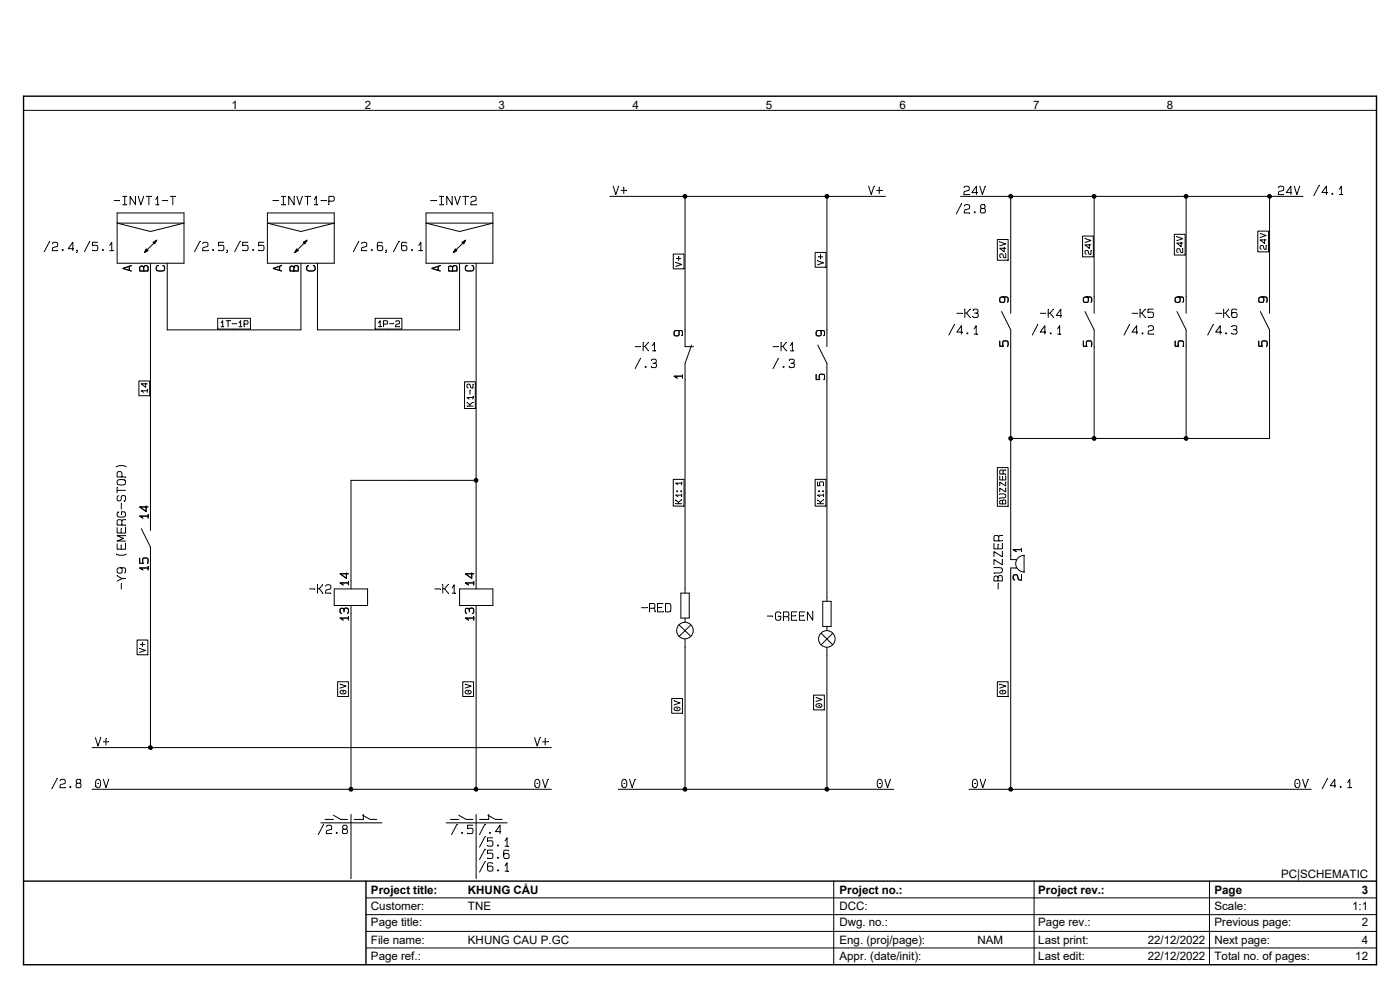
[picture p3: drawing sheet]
<svg xmlns="http://www.w3.org/2000/svg" width="297mm" height="210mm" viewBox="0 0 297 210" stroke-linecap="round" stroke-linejoin="round" font-family="sans-serif">
<path d="M5 20.4h287v184.2h-287zM5 186.9h287M77.6 186.9v17.7" fill="none" stroke="#000" stroke-width=".3"/>
<g fill="none" stroke="#000" stroke-width=".21">
<path d="M5.2 23.4h286.8M130.1 39.5l.5 1.8 .6-1.8M132.3 39.7v1.4M184.3 39.5l.5 1.8 .6-1.8M186.5 39.7v1.4M204.5 39.8a.56 .56 0 0 1 .9-.3 .56 .56 0 0 1 0 .9l-.8 .2-.1 .7h1.1M207.9 39.5l.5 1.8 .6-1.8M271.2 39.8a.56 .56 0 0 1 .9-.3 .56 .56 0 0 1 0 .9l-.7 .2-.2 .7h1.1M274.6 39.5l.5 1.8 .6-1.8M279.9 39.3l-1.2 2.2M10.5 51.2l-1.1 2.2M11.1 51.7a.56 .56 0 0 1 .9-.3 .56 .56 0 0 1 0 .9l-.7 .2-.2 .7h1.1"/>
<path d="M15.6 52.7h-1.1l1-1.3v1.8M16.4 53.1l-.1 .5M19 51.2l-1.1 2.2M20.7 51.4h-1.1v.8l.8-.2 .3 .2v.2l-.1 .7-1-.1M23.3 52.1l.4-.7v1.8M23.3 53.2h.7M24.2 42.5h1.2M24.8 45.2h14.2v10.6h-14.2zM24.8 47.3h14.2l-7.1 1.8zM26 41.7h.9M26 43.4h.9M26.5 41.7v1.7"/>
<path d="M27.4 56.5v.9M27.9 56.3l-1.8 .6 1.8 .6M28.7 41.7v1.7l-1.1-1.7v1.7M29.3 41.7l.6 1.7 .6-1.7M30.5 56.8a.47 .47 0 0 1 .4-.5 .47 .47 0 0 1 .5 .5v.7h-1.8l.1-.9 .3-.2 .4 .2 .1 .9M31 41.7h1.2M31.6 41.7v1.7M31.9 55.8v56.7M33 42.3l.4-.6v1.7M33 43.4h.7M33.2 51.1l-2.5 2.4M33.5 56.3a.59 .59 0 0 0-.4 .8 .59 .59 0 0 0 .7 .4h.4a.59 .59 0 0 0 .7-.4 .59 .59 0 0 0-.4-.8"/>
<path d="M34.4 42.5h1.2M35.5 55.8v14.2h28.3v-14.2M36.1 41.7h1.2M36.7 41.7v1.7M42.4 51.2l-1.1 2.2M43 51.7a.56 .56 0 0 1 .9-.3 .56 .56 0 0 1 0 .9l-.8 .2-.1 .7h1.1M47.5 51.4h-1.1v.8l.8-.2 .3 .2v.2l-.2 .7-.9-.1M48.3 53.1l-.2 .5M50.9 51.2l-1.1 2.2M52.6 51.4h-1.1v.8l.8-.2 .3 .2v.2l-.1 .7-1-.1M56 51.4h-1.1v.8l.8-.2 .3 .2v.2l-.2 .7-.9-.1M56.7 45.2h14.2v10.6h-14.2z"/>
<path d="M56.7 47.3h14.2l-7.1 1.8zM57.9 42.5h1.1M59.3 56.5v.9M59.7 41.7h.8M59.7 43.4h.8M59.7 56.3l-1.7 .6 1.7 .6M60.1 41.7v1.7M62.4 56.8a.47 .47 0 0 1 .4-.5 .47 .47 0 0 1 .5 .5v.7h-1.8l.1-.9 .2-.2 .5 .2 .1 .9M62.4 41.7v1.7l-1.1-1.7v1.7M63 41.7l.5 1.7 .6-1.7M64.7 41.7h1.1M65.1 51.1l-2.5 2.4"/>
<path d="M65.2 41.7v1.7M65.4 56.3a.59 .59 0 0 0-.3 .8 .59 .59 0 0 0 .6 .4h.5a.59 .59 0 0 0 .6-.4 .59 .59 0 0 0-.3-.8M66.7 42.3l.4-.6v1.7M66.7 43.4h.7M67.4 55.8v14.2h30.1v-14.2M68.1 42.5h1.1M69.8 42.7h.8l.3-.2v-.7l-.3-.1h-.8v1.7M76.1 51.2l-1.1 2.2M76.7 51.7a.56 .56 0 0 1 .9-.3 .56 .56 0 0 1 0 .9l-.8 .2-.1 .7h1.1M81.2 51.6l-.3-.2-.8 .2a1.79 1.79 0 0 0 .1 1.5h.8l.2-.6-.3-.4-.7 .1-.1 .3M82 53.1l-.2 .5M84.6 51.2l-1.1 2.2"/>
<path d="M86.3 51.6l-.3-.2-.8 .2a1.79 1.79 0 0 0 .1 1.5h.8l.2-.3v-.5l-.8-.2-.2 .1-.1 .3M88.9 52.1l.4-.7v1.8M88.9 53.2h.6M90.4 45.2h14.2v10.6h-14.2zM90.4 47.3h14.2l-7.1 1.8zM91.4 42.5h1.1M93 56.5v.9M93.2 41.7h.9M93.2 43.4h.9M93.4 56.3l-1.8 .6 1.8 .6M93.6 41.7v1.7M95.9 41.7v1.7l-1.1-1.7v1.7"/>
<path d="M96 56.8a.47 .47 0 0 1 .5-.5 .47 .47 0 0 1 .4 .5v.7h-1.7v-.9l.3-.2 .4 .2 .1 .9M96.5 41.7l.5 1.7 .6-1.7M98.2 41.7h1.1M98.7 51.1l-2.5 2.4M98.7 41.7v1.7M99.1 56.3a.59 .59 0 0 0-.4 .8 .59 .59 0 0 0 .7 .4h.4a.59 .59 0 0 0 .7-.4 .59 .59 0 0 0-.4-.8M99.9 42a.56 .56 0 0 1 .9-.3 .56 .56 0 0 1 0 .9l-.8 .2-.1 .6h1.1M101 55.8v69.1M129.4 41.7h58.4M131.8 40.4h1.1M142.8 53.9h2.3v3.1h-2.3zM143.3 55.7l1.3 .4-1.3 .4"/>
<path d="M143.5 54.8h.9M144 54.4v.8M145.3 41.7v31.8h1.8M172.9 53.6h2.3v3.1h-2.3zM173.4 55.3l1.3 .5-1.3 .4M173.6 54.5h.9M174.1 54.1v.8M175.4 41.7v31.8M186 40.4h1.1M203.8 41.7h72.6M204 43.2l-1.1 2.2M204.6 43.7a.56 .56 0 0 1 .9-.3 .56 .56 0 0 1 0 .9l-.8 .2-.1 .7h1.1"/>
<path d="M207.3 40.9h-1.1l.9-1.4v1.8M208.3 44.2l-.3 .2v.6l.3 .2h.4l.3-.2v-.4l-.3-.4M211.6 50.8h2.3v4.4h-2.3zM212.1 51.3l1.3 .4-1.3 .5M213 52.6v.8l-.9-.7h1.3M213.4 53.8v.9l-.5-.1-.1-.6a.42 .42 0 0 0-.7 0 .42 .42 0 0 0 .2 .7M214.4 41.7v24.8M229.7 50.1h2.2v4.4h-2.2zM230.2 50.6l1.2 .4-1.2 .4M231.1 51.9v.8l-.9-.8h1.2M231.4 53.1v.9l-.4-.2-.2-.5a.42 .42 0 0 0-.6 0 .42 .42 0 0 0 .2 .6M232.1 41.7v24.8"/>
<path d="M249.1 49.7h2.3v4.4h-2.3zM249.6 50.2l1.3 .4-1.3 .5M250.6 51.5v.8l-1-.7h1.3M250.9 52.7v.9l-.5-.1-.1-.6a.42 .42 0 0 0-.7 0 .42 .42 0 0 0 .3 .7M251.6 41.7v24.8M266.8 49h2.3v4.4h-2.3zM267.3 49.5l1.3 .5-1.3 .4M268.3 50.8v.8l-1-.7h1.3M268.6 52.1v.8l-.5-.1-.1-.6a.42 .42 0 0 0-.7 0 .42 .42 0 0 0 .3 .7M269.3 41.7v24.8M274 40.9h-1.1l1-1.4v1.8M281.6 40.9h-1.2l1-1.4v1.8"/>
<path d="M284.1 40.2l.5-.7v1.8M284.1 41.3h.7M46.2 67.5h6.9v2.3h-6.9zM46.9 68.5l.3-.5v1.3M46.9 69.3h.6M48 68h.8M48.4 68v1.3M49.2 68.7h.9M50.7 68.5l.4-.5v1.3M50.7 69.3h.6M51.8 68.7h.7v-.6l-.7-.1v1.3M79.6 67.5h5.7v2.3h-5.7z"/>
<path d="M80.3 68.5l.3-.5v1.3M80.3 69.3h.6M81.4 68.7h.7v-.6l-.7-.1v1.3M82.6 68.7h.9M83.9 68.3a.42 .42 0 0 1 .7-.3 .42 .42 0 0 1 0 .7l-.6 .1-.1 .5h.9M134.7 73.5h1.2M135.9 76l-1.2 2.2M136.4 73.5h.4l.8 .9M136.4 72.6v1.8M137.5 72.6l-.7 .9M138.2 76.4l.2-.2 .8 .2v.5l-.7 .1M138.4 73.3l.5-.7v1.8"/>
<path d="M138.4 74.4h.7M138.9 77l.3 .2v.6l-.7 .2-.4-.2M143.7 70.1l.4 .3-.2 .8-.9-.1v-.8a1.64 1.64 0 0 1 1.6-.2l.2 .3-.2 .8M144.8 79.8h-1.8l.7 .4M144.8 79.5v.7M146.7 73.2l-1.4 3.9v48.7M164 73.5h1.1M165.1 76l-1.1 2.2M165.7 73.5h.4l.7 .9M165.7 72.6v1.8M166.8 72.6l-.7 .9M167.4 76.4l.3-.2 .7 .2v.5l-.6 .1"/>
<path d="M167.7 73.3l.4-.7v1.8M167.7 74.4h.7M168.1 77l.4 .2v.6l-.7 .2-.4-.2M173.1 79.4v1.1h.8l-.1-.8 .1-.3h.3l.7 .1-.1 1M173.5 73.2l1.9 3.9v50.5M173.9 70.1l.3 .3-.2 .8-.8-.1v-.8a1.64 1.64 0 0 1 1.6-.2l.1 .3-.1 .8M202.4 68.9l-1.1 2.2M203 66.5h1.1M204.1 70.4h-1.1l1-1.3v1.8M204.7 66.4h.4l.7 1M204.7 65.6v1.8M205.8 65.6l-.7 .8"/>
<path d="M206.4 65.8l.3-.2 .7 .1v.6l-.6 .1M206.7 69.8l.4-.7v1.8M206.7 70.9h.6M207.1 66.4l.4 .2v.6l-.7 .2-.4-.3M212.1 72.3v1.1h.8l-.2-.8 .2-.3h.2l.7 .2-.1 .9M212.5 66.1l1.9 3.9v48.7h1.2M212.8 63l.3 .3-.1 .8-.9-.1v-.8a1.64 1.64 0 0 1 1.6-.2l.2 .3-.2 .8M220.1 68.9l-1.1 2.2M220.7 66.5h1.1M221.8 70.4h-1.1l1-1.3v1.8M222.4 66.4h.4l.7 1M222.4 65.6v1.8"/>
<path d="M223.5 65.6l-.7 .8M224.4 69.8l.4-.7v1.8M224.4 70.9h.6M225.2 66.9h-1.1l.9-1.3v1.8M229.8 72.3v1.1h.8l-.1-.8 .1-.3h.2l.8 .2-.1 .9M230.2 66.1l1.9 3.9v23M230.5 63l.4 .3-.2 .8-.8-.1v-.8a1.64 1.64 0 0 1 1.5-.2l.2 .3-.2 .8M239.6 68.9l-1.1 2.2M240.2 66.5h1.1M241.3 70.4h-1.1l.9-1.3v1.8M241.9 66.4h.3l.8 1M241.9 65.6v1.8"/>
<path d="M243 65.6l-.8 .8M243.6 69.4a.56 .56 0 0 1 .8-.3 .56 .56 0 0 1 .1 .9l-.8 .2-.2 .7h1.2M244.6 65.6h-1.1v.7l.8-.1 .3 .1 .1 .3-.2 .7-1-.1M249.3 72.3v1.1h.8l-.2-.8 .2-.3h.2l.7 .2v.9M249.7 66.1l1.9 3.9v23M250 63l.4 .3-.2 .8-.9-.1v-.8a1.64 1.64 0 0 1 1.6-.2l.2 .3-.2 .8M257.3 68.9l-1.1 2.2M257.9 66.5h1.1M259 70.4h-1.1l1-1.3v1.8M259.6 66.4h.4l.7 1M259.6 65.6v1.8M260.7 65.6l-.7 .8"/>
<path d="M261.3 69.3l.3-.2 .7 .2v.5l-.6 .1M262 69.9l.4 .2v.6l-.7 .2-.4-.2M262.4 65.7l-.3-.1-.8 .1a1.79 1.79 0 0 0 .2 1.6h.8l.1-.7-.3-.3h-.7l-.1 .3M267 72.3v1.1h.8l-.1-.8 .1-.3h.3l.7 .2-.1 .9M267.4 66.1l1.9 3.9v23h-54.9M267.8 63l.3 .3-.2 .8-.8-.1v-.8a1.64 1.64 0 0 1 1.5-.2l.2 .3-.2 .8M24.7 99l.7-.2h.9l.5 .2M29.5 80.8h2.2v3.1h-2.2zM30.9 81.3v.9l-.9-.8h1.2M31.2 82.9h-1.2l.4 .3M31.2 82.7v.5M98.6 81h2.2v5.7h-2.2z"/>
<path d="M99.1 86.1h1.2M99.1 85.3l.6 .6M99.7 82.8v.8M100.3 85.3l-.6 .6v.2M100.3 84.3h-1.2l.4 .4M100.3 81.5v.8l-.4-.1-.2-.6a.42 .42 0 0 0-.6 .1 .42 .42 0 0 0 .2 .6M100.3 84.1v.6M211.6 99.2h2.3v8.2h-2.3zM213.4 99.7h-.4l-.2 .2M24.7 117.5l.7 .3 .9-.1 .5-.2M24.8 115.4v1.1h1.8v-1.1M24.8 111.9v1.2h1.8v-1.2"/>
<path d="M24.8 103.4v1.2M24.8 104h1.8M25 101.8h1.5l.1 .4v.4l-.1 .2-.5 .1-1-.1-.2-.4zM25.2 108.6l-.4 .4 .2 .6h1.5a.64 .64 0 0 0 .1-.8 .64 .64 0 0 0-.8-.3v.6M25.2 105.2l-.3 .1-.1 .7 .2 .2 .4 .1 .3-.3 .1-.7 .3-.2a.4 .4 0 0 1 .5 .4v.6l-.3 .2M25.7 112.2v.9M25.7 115.6v.9M25.7 106.8v1.2M25.9 111.4v-.9l-.2-.2h-.7l-.2 .2v.9h1.8M25.9 101.2v-.9l-.2-.2h-.7l-.2 .2v.9h1.8M26.6 113.6h-1.8l1.4 .6-1.4 .6h1.8M26.6 110.2l-.6 .1-.1 .2"/>
<path d="M29.6 118.4v1.1h.8l-.1-.8 .1-.3h.2l.8 .1-.1 1M30 112.1l1.9 3.9v42.6M31 107.4v1.1l-1.4-1h1.8M31.4 109.5h-1.8l.7 .4M31.4 109.2v.7M101 101.9h-26.5v23M142.8 101.7h2.3v5.7h-2.3zM143.3 106.8h1.3M143.3 106l.6 .6M144.6 106l-.7 .6v.2M144.6 105h-1.3l.5 .4M144.6 102.5h-1.3l.5 .3"/>
<path d="M144.6 102.3v.5M144.6 104.8v.6M172.9 101.7h2.3v5.7h-2.3zM173.4 102.2v.8h.6l-.1-.6 .3-.2 .5 .1-.1 .7M173.4 106.8h1.3M173.4 106l.6 .6M174.7 106l-.7 .6v.2M174.7 105h-1.3l.5 .4M174.7 104.8v.6M210.9 115.3v1.1h1.7v-1.1M211.7 115.5v.9M211.9 114.7v-.8l-.2-.3h-.7l-.1 .3v.8h1.7"/>
<path d="M212.1 104.8h.8a.43 .43 0 0 1 .5 .4 .43 .43 0 0 1-.5 .4h-.8M212.1 101v.8h1.3v-.8M212.6 118.7v1.1l-1.7-1.1v1.1M212.6 117v1.1l-1.7-1.1v1.1M212.6 113.6h-.6l-.1 .3M212.7 106.3a.34 .34 0 0 1 .3-.3 .34 .34 0 0 1 .4 .3v.6h-1.3l.1-.8 .4 .1 .1 .7M212.7 101.1v.7M212.8 100.5v-.7h-.7v.7h1.3M213.4 103.5v.9l-1.3-.9v.8M213.4 102.2v.9l-1.3-.8v.7M216 118.3l.8-.4 .5-.1v3.5a1.76 1.76 0 0 1-1.7-1 1.76 1.76 0 0 1 .4-2zM216.7 116.6h-1.8l.7 .4"/>
<path d="M216.7 116.3v.7M24.8 122.1l1.1 .6M25.6 120.4l.3 .4-.2 .7h-.8v-.9a1.64 1.64 0 0 1 1.6-.1l.1 .3-.1 .7M25.7 123.8v1.2M26.6 122.7h-.7l-1.1 .6M29.1 135.8h2.3v3.1h-2.3zM29.6 137.5l1.3 .5-1.3 .4M29.8 136.7h.9M30.2 136.3v.8M31.4 120.5h-1.8l.7 .4M31.4 120.2v.7M65.7 124.9h1.1"/>
<path d="M67.4 124.9h.3l.8 .9M67.4 124v1.8M68.5 124l-.8 .9M69.1 124.4a.56 .56 0 0 1 .8-.3 .56 .56 0 0 1 .1 .9l-.8 .1-.2 .7h1.2M70.9 124.9h7.1v3.5h-7.1zM73 129.8l-.2-.7h-.5l-.2 .7 .2 .3M73 129.4l.2-.4h.5l.2 .8-.2 .3M73.5 121.5v1.2l-1.4-1h1.8M73.9 123.7h-1.8l.7 .4M73.9 131.1h-1.8l.7 .4M73.9 123.4v.7M73.9 130.9v.6"/>
<path d="M74.5 128.4v39M92.2 124.9h1.2M93.9 124.9h.4l.8 .9M93.9 124v1.8M95 124l-.7 .9M95.9 124.7l.5-.7v1.8M95.9 125.8h.7M97.5 124.9h7.1v3.5h-7.1zM99.6 129.8l-.2-.7h-.5l-.2 .7 .2 .3M99.6 129.4l.1-.4h.6l.2 .8-.2 .3M100.1 121.5v1.2l-1.4-1h1.8M100.5 123.7h-1.8l.7 .4"/>
<path d="M100.5 131.1h-1.8l.7 .4M100.5 123.4v.7M100.5 130.9v.6M101 128.4v39M136.1 128.9h1.1M137.8 129h.8l.3-.1v-.7l-.3-.2h-.8v1.8M138.6 129l.3 .2v.6M139.5 128.9h.9M140.6 128h-1.1v1.8h1.1M141.2 128h.7l.3 .2 .1 .9-.1 .5-.1 .2h-.9zM144.1 132.5l1.2 1.3M144.4 125.8h1.8v5.3h-1.8z"/>
<path d="M145.3 131.1v.9M145.3 135.6v31.8M145.3 133.8l-1.2 1.2M145.3 133.8l1.3 1.2M146.6 132.5l-1.3 1.3M162.8 130.7h1.1M165.6 130.1l-.4-.3-.6 .2v1.4a.64 .64 0 0 0 .8 .1 .64 .64 0 0 0 .3-.8h-.6M166.2 130.8h.8l.3-.2v-.6l-.3-.2h-.8v1.8M167 130.8l.3 .2v.6M167.9 130.6h.9M169 129.8h-1.1v1.8h1.1M169.6 130.6h.9"/>
<path d="M170.7 129.8h-1.1v1.8h1.1M172.4 129.8v1.8l-1.1-1.8v1.8M174.2 134.3l2.5 2.5M174.5 127.6h1.8v5.3h-1.8zM175.4 132.9v.9M175.4 137.3v30.1M176.7 134.3l-2.5 2.5M210.9 120.4h1.4l.3 .4-.1 .7h-1.6M211.7 122.5a.47 .47 0 0 1 .5-.4 .47 .47 0 0 1 .4 .4v.7h-1.7v-.9l.3-.1 .4 .1 .1 .9M211.8 123.8v1.1M215.6 120.5h-1.2v46.9M216.7 121.9v1.2l-.7-.2-.2-.9a.61 .61 0 0 0-.8 .2 .61 .61 0 0 0 .1 .8h.2"/>
<path d="M19.5 158.6h97.5M20.2 156.5l.6 1.7 .6-1.7M21.9 157.4h1.2M22.5 156.7v1.3M71.6 144.6h2.3v3.1h-2.3zM72.1 145.1l1.3 .4-1.3 .5M72.2 146.6a.64 .64 0 0 1 .7-.2 .64 .64 0 0 1 .5 .6 .72 .72 0 0 1-1.3-.3zM72.8 146.7v.2M98.2 144.6h2.3v3.1h-2.3zM98.7 145.1l1.2 .4-1.2 .5M98.7 146.6a.64 .64 0 0 1 .7-.2 .64 .64 0 0 1 .5 .6 .72 .72 0 0 1-1.2-.3zM99.3 146.7v.2"/>
<path d="M113.4 156.5l.6 1.7 .6-1.7M115.1 157.4h1.1M115.7 156.7v1.3M142.5 148.2h2.3v3.1h-2.3zM143 148.7l1.3 .4-1.3 .4M143 150.2a.64 .64 0 0 1 .8-.3 .64 .64 0 0 1 .4 .6 .72 .72 0 0 1-1.2-.2zM143.6 150.3v.2M172.6 147.4h2.3v3.2h-2.3zM173.1 148l1.3 .4-1.3 .4M173.1 149.5a.64 .64 0 0 1 .8-.3 .64 .64 0 0 1 .4 .6 .72 .72 0 0 1-1.2-.2zM173.7 149.6v.1M211.6 144.6h2.3v3.1h-2.3z"/>
<path d="M212.1 145.1l1.3 .4-1.3 .5M212.1 146.6a.64 .64 0 0 1 .8-.2 .64 .64 0 0 1 .4 .6 .72 .72 0 0 1-1.2-.3zM212.7 146.7v.2M12.1 165.1l-1.1 2.2M12.7 165.7a.56 .56 0 0 1 .9-.4 .56 .56 0 0 1 0 .9l-.7 .2-.2 .7h1.1M16.5 166.2h-.2l-.2 .3 .1 .4 .2 .2h.5l.2-.2v-.6l-.3-.1M19.5 167.4h97.5M20.4 165.5l.3-.2a.91 .91 0 0 1 .7 .7 .91 .91 0 0 1-.2 .9l-.3 .2-.3-.1a1.4 1.4 0 0 1-.2-1.5zM20.7 166.2h.2M21.9 165.3l.6 1.8 .6-1.8M68.1 174.5h12.9M68.7 174.8l-1.2 2.2"/>
<path d="M69 173.8h1.7M69.3 175.4a.56 .56 0 0 1 .8-.3 .56 .56 0 0 1 0 .9l-.7 .1-.2 .7h1.2M70.7 172.9l1.6 .9h1.4M73 175.9l-.3 .2v.6l.2 .1h.5l.3-.1v-.5l-.3-.3M74.5 172.8v13.6M76.9 172.9l1.6 .9h1.4M77.1 172.8v1h-2M94.7 174.5h12.9M95.5 173.8h1.8M96.9 174.8l-1.1 2.2M97.3 172.9l1.6 .9h1.4M100.3 175h-1.1v.8l.8-.1 .3 .1v.3l-.1 .7-1-.1"/>
<path d="M101 172.8v13.6M102.9 174.8l-1.2 2.2M102.9 177.5l-1.2 2.2M103.5 172.9l1.6 .9h1.4M103.7 172.8v1h-2M104.5 177.7h-1.1v.8l.8-.1 .3 .1 .1 .2-.2 .8-1-.1M106.3 176.4h-1.2l1-1.4v1.8M107.1 178.4l.5-.7v1.8M107.1 179.5h.7M113.6 165.5l.3-.2a.91 .91 0 0 1 .7 .7 .91 .91 0 0 1-.3 .9l-.2 .2-.4-.1a1.4 1.4 0 0 1-.1-1.5zM113.9 166.2h.2M115.1 165.3l.6 1.8 .5-1.8"/>
<path d="M131.1 167.4h58.5M132 165.5l.3-.2a.91 .91 0 0 1 .8 .7 .91 .91 0 0 1-.3 .9l-.3 .2-.3-.1a1.4 1.4 0 0 1-.2-1.5zM132.3 166.2h.2M133.6 165.3l.5 1.8 .6-1.8M186.2 165.5l.3-.2a.91 .91 0 0 1 .7 .7 .91 .91 0 0 1-.2 .9l-.3 .2-.3-.1a1.4 1.4 0 0 1-.2-1.5zM186.5 166.2h.2M187.7 165.3l.6 1.8 .6-1.8M205.6 167.4h72.6M206.4 165.5l.3-.2a.91 .91 0 0 1 .7 .7 .91 .91 0 0 1-.2 .9l-.3 .2-.3-.1a1.4 1.4 0 0 1-.2-1.5zM206.7 166.2h.2M207.9 165.3l.6 1.8 .6-1.8M274.8 165.5l.3-.2a.91 .91 0 0 1 .7 .7 .91 .91 0 0 1-.2 .9l-.3 .2-.3-.1a1.4 1.4 0 0 1-.2-1.5z"/>
<path d="M275.1 166.2h.2M276.4 165.3l.5 1.8 .6-1.8M281.6 165.1l-1.1 2.2M283.3 166.7h-1.1l1-1.4v1.8M285.9 166l.4-.7v1.8M285.9 167.1h.7M77.6 194h214.2M77.6 197.6h214.2M77.6 190.5h214.4M102.9 180.1l-1.2 2.2M102.9 182.8l-1.2 2.2M104.5 180.3h-1.1v.8l.8-.1 .3 .1 .1 .3-.2 .7-1-.1"/>
<path d="M104.5 183.2l-.3-.2-.7 .2a1.79 1.79 0 0 0 .1 1.5h.8l.2-.6-.4-.4-.7 .1-.1 .3M107.1 183.7l.5-.7v1.8M107.1 184.8h.7M107.9 180.5l-.2-.2-.8 .2a1.79 1.79 0 0 0 .1 1.6h.8l.2-.3-.1-.6-.7-.1h-.2l-.2 .3M176.9 186.9v17.7M219.4 186.9v17.7M256.6 186.9v17.7M77.6 201.1h214.2"/>
<circle cx="13.3" cy="53" r=".11"/>
<circle cx="16.3" cy="53.1" r=".06"/>
<circle cx="21.8" cy="53" r=".11"/>
<circle cx="45.2" cy="53" r=".11"/>
<circle cx="48.2" cy="53.1" r=".06"/>
<circle cx="53.7" cy="53" r=".11"/>
<circle cx="78.9" cy="53" r=".11"/>
<circle cx="81.9" cy="53.1" r=".06"/>
<circle cx="87.4" cy="53" r=".11"/>
<circle cx="206.8" cy="45" r=".11"/>
<circle cx="208.5" cy="43.8" r=".49"/>
<circle cx="282.6" cy="41.1" r=".11"/>
<circle cx="137" cy="77.8" r=".11"/>
<circle cx="166.2" cy="77.8" r=".11"/>
<circle cx="205.2" cy="70.7" r=".11"/>
<circle cx="222.9" cy="70.7" r=".11"/>
<circle cx="242.4" cy="70.7" r=".11"/>
<circle cx="260.1" cy="70.7" r=".11"/>
<circle cx="143.7" cy="104.2" r=".11"/>
<circle cx="144.5" cy="104.2" r=".11"/>
<circle cx="173.8" cy="104.2" r=".11"/>
<circle cx="174.6" cy="104.2" r=".11"/>
<circle cx="145.3" cy="133.8" r="1.76"/>
<circle cx="175.4" cy="135.5" r="1.76"/>
<circle cx="14.9" cy="166.9" r=".11"/>
<circle cx="16.6" cy="165.7" r=".49"/>
<circle cx="71.4" cy="176.7" r=".11"/>
<circle cx="73.2" cy="175.5" r=".49"/>
<circle cx="98" cy="176.7" r=".11"/>
<circle cx="103.9" cy="176.7" r=".11"/>
<circle cx="105.6" cy="179.3" r=".11"/>
<circle cx="284.4" cy="166.9" r=".11"/>
<circle cx="105.6" cy="182" r=".11"/>
<circle cx="105.6" cy="184.6" r=".11"/>
</g>
<g fill="none" stroke="#000" stroke-width=".55">
<circle cx="145.3" cy="41.6" r=".23"/>
<circle cx="175.4" cy="41.6" r=".23"/>
<circle cx="214.4" cy="41.6" r=".23"/>
<circle cx="232.1" cy="41.6" r=".23"/>
<circle cx="251.6" cy="41.6" r=".23"/>
<circle cx="269.3" cy="41.6" r=".23"/>
<circle cx="214.4" cy="93" r=".23"/>
<circle cx="232.1" cy="93" r=".23"/>
<circle cx="251.6" cy="93" r=".23"/>
<circle cx="101" cy="101.9" r=".23"/>
<circle cx="31.9" cy="158.6" r=".23"/>
<circle cx="74.4" cy="167.4" r=".23"/>
<circle cx="101" cy="167.4" r=".23"/>
<circle cx="145.3" cy="167.4" r=".23"/>
<circle cx="175.4" cy="167.4" r=".23"/>
<circle cx="214.4" cy="167.4" r=".23"/>
</g>
<path d="M31 52.8l.4 .4-.8 .4zM32.5 51.4l.8-.5-.5 .8zM62.9 52.8l.4 .4-.8 .4zM64.3 51.4l.9-.5-.5 .8zM96.6 52.8l.3 .4-.8 .4zM98 51.4l.8-.5-.4 .8z" fill="#000" stroke="#000" stroke-width=".21"/>
<g font-size="2.5">
<text x="49.1" y="23">1</text>
<text x="77.4" y="23">2</text>
<text x="105.8" y="23">3</text>
<text x="134.2" y="23">4</text>
<text x="162.5" y="23">5</text>
<text x="190.8" y="23">6</text>
<text x="219.2" y="23">7</text>
<text x="247.5" y="23">8</text>
<text x="78.7" y="189.6">Project title:</text>
<text x="99.3" y="189.6">KHUNG CẨU</text>
<text x="178.1" y="189.6">Project no.:</text>
<text x="220.3" y="189.6">Project rev.:</text>
<text x="257.6" y="189.6">Page</text>
<text x="271.8" y="186.2">PC|SCHEMATIC</text>
<text x="288.9" y="189.6">3</text>
<text x="78.7" y="193.1">Customer:</text>
<text x="78.7" y="196.5">Page title:</text>
<text x="99.3" y="193.1">TNE</text>
<text x="178.1" y="196.5">Dwg. no.:</text>
<text x="178.1" y="193.1">DCC:</text>
<text x="220.3" y="196.5">Page rev.:</text>
<text x="257.6" y="196.5">Previous page:</text>
<text x="257.6" y="193.1">Scale:</text>
<text x="286.8" y="193.1">1:1</text>
<text x="288.9" y="196.5">2</text>
<text x="78.7" y="200.2">File name:</text>
<text x="78.7" y="203.6">Page ref.:</text>
<text x="99.3" y="200.2">KHUNG CAU P.GC</text>
<text x="178.1" y="203.6">Appr. (date/init):</text>
<text x="178.1" y="200.2">Eng. (proj/page):</text>
<text x="207.4" y="200.2">NAM</text>
<text x="220.3" y="200.2">Last print:</text>
<text x="220.3" y="203.6">Last edit:</text>
<text x="243.5" y="203.6">22/12/2022</text>
<text x="243.5" y="200.2">22/12/2022</text>
<text x="257.6" y="200.2">Next page:</text>
<text x="257.6" y="203.6">Total no. of pages:</text>
<text x="287.5" y="203.6">12</text>
<text x="288.9" y="200.2">4</text>
</g>
</svg>
